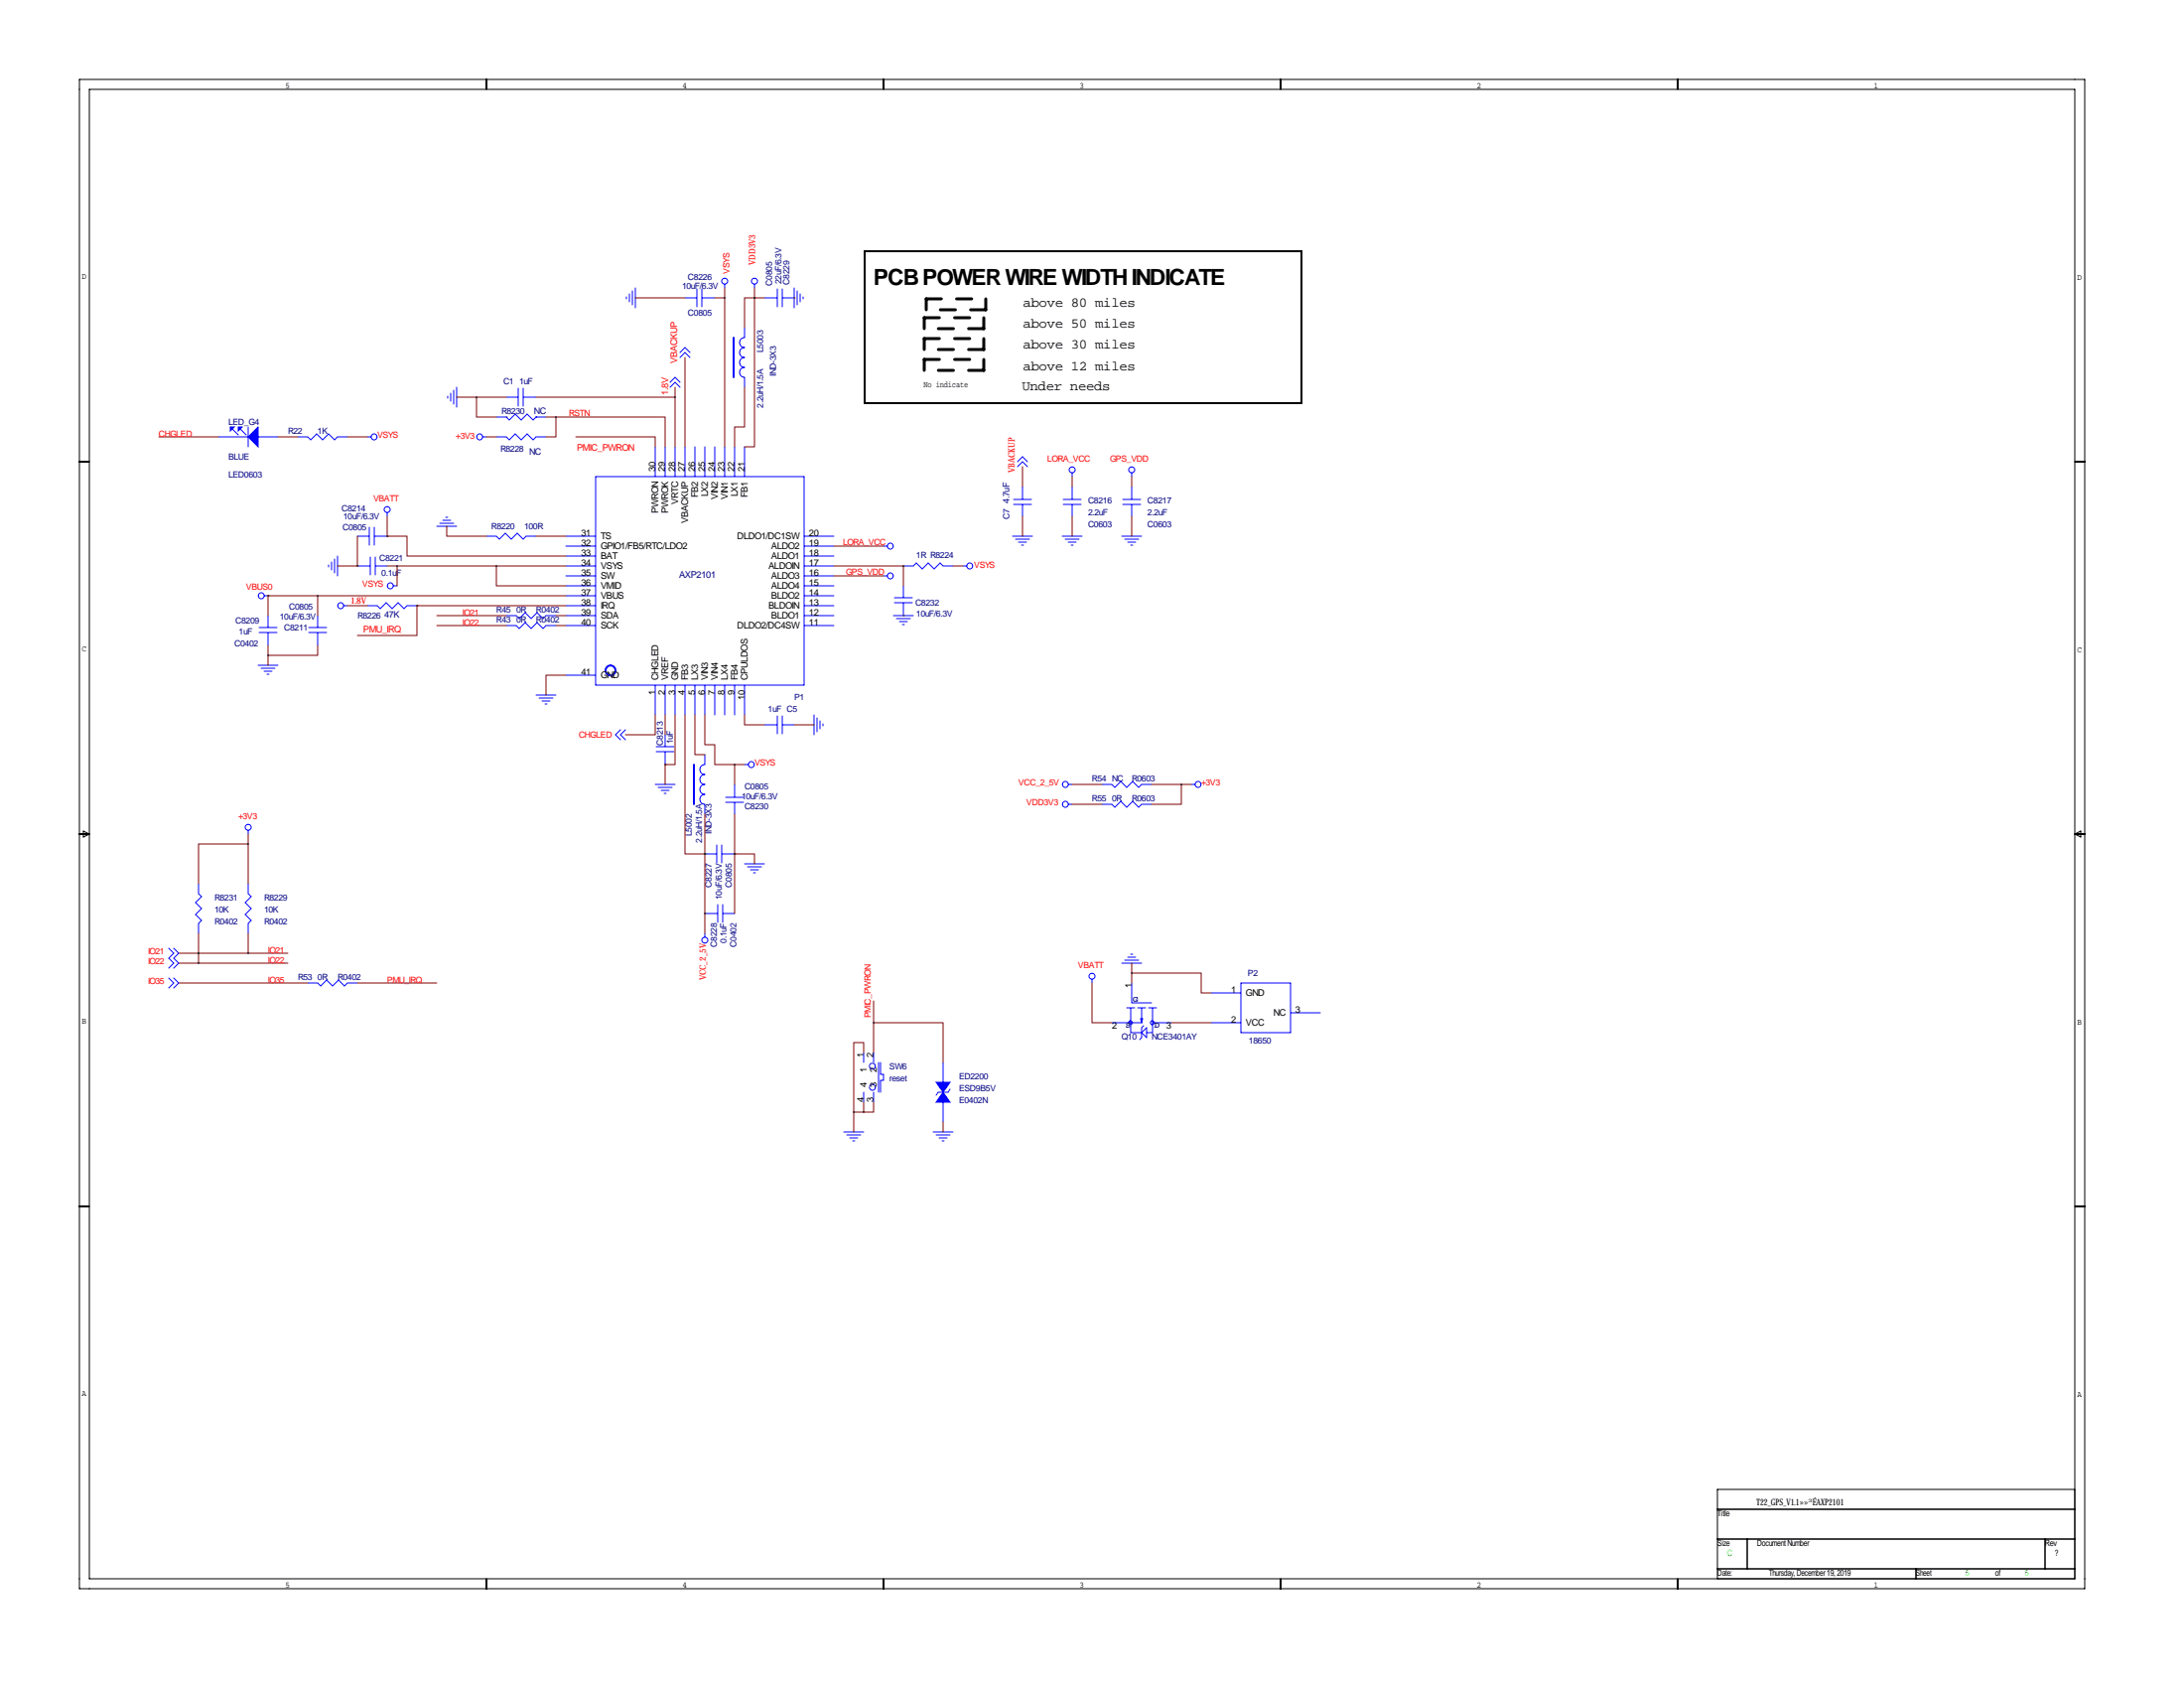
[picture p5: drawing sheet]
<svg xmlns="http://www.w3.org/2000/svg" width="559mm" height="432mm" viewBox="0 0 559 432" stroke-linecap="round" stroke-linejoin="round" font-family="sans-serif">
<g fill="none" stroke="#000" stroke-width=".76" stroke-dasharray="3.9 3.9">
<path d="M237 79.2v-2.7M237 76.5h15.2M252.2 76.5v2.7M252.2 79.2h-15.2M236.5 94.7v-2.8M236.5 91.9h15.2M236.5 89.4v-2.8M236.5 86.6h15.2M236.5 84.1v-2.8M236.5 81.3h15.2M251.7 91.9v2.8M251.7 94.7h-15.2"/>
<path d="M251.7 86.6v2.8M251.7 89.4h-15.2M251.7 81.3v2.8M251.7 84.1h-15.2"/>
</g>
<path d="M221.2 64.3h111.8v38.8h-111.8z" fill="none" stroke="#000" stroke-width=".51"/>
<g fill="none" stroke="#000" stroke-width=".25">
<path d="M20.3 20.3h513.1v386.1h-513.1zM22.9 22.9h508v381h-508zM124.5 20.3v2.6M226.1 20.3v2.6M327.7 20.3v2.6M429.3 20.3v2.6M20.3 118.1h2.6M530.9 118.1h2.5M20.3 213.4h2.6M21.3 212.6l1.6 .8-1.6 .7zM530.9 213.4h2.5M530.9 213.4l1.5-.8v1.5z"/>
<path d="M20.3 308.6h2.6M530.9 308.6h2.5M439.4 386.1h91.5M439.4 393.7h91.5M447 393.7v7.6M523.2 393.7v7.6M530.9 381h-91.5v22.9M124.5 403.9v2.5M226.1 403.9v2.5M327.7 403.9v2.5M429.3 403.9v2.5M439.4 401.3h91.5"/>
<path d="M490.2 401.3v2.6"/>
</g>
<g fill="none" stroke="#00f" stroke-width=".25">
<path d="M160.3 75.9v.6M161 75.2v2M161.8 74.4v3.6M162.6 73.7v5M175.3 76.2h3M178.3 73.9v4.6M179.6 76.2h3.3M179.6 73.9v4.6M185.4 72.6v1.1M193 72.6v1.1M195.6 76.2h3.3M198.9 73.9v4.6"/>
<path d="M200.2 76.2h3M200.2 73.9v4.6M203.2 73.7v5M204 74.4v3.6M204.7 75.2v2M205.5 75.9v.6M116.1 99.8v3.6M116.8 99.1v5M132.6 99.3v4.6M133.9 99.3v4.6M171.4 97.8l1.3-1.3 1.3 1.3M171.4 99.1l1.3-1.3 1.3 1.3"/>
<path d="M174 90.2l1.3-1.3 1.2 1.3M174 91.4l1.3-1.2 1.2 1.2M190.5 83.8v2.6a1.27 1.27 0 0 0-1.3 1.2 1.27 1.27 0 0 0 1.3 1.3 1.27 1.27 0 0 0-1.3 1.3 1.27 1.27 0 0 0 1.3 1.2 1.27 1.27 0 0 0-1.3 1.3 1.27 1.27 0 0 0 1.3 1.3 1.27 1.27 0 0 0-1.3 1.2 1.27 1.27 0 0 0 1.3 1.3v2.6M55.9 111.8h7.6M59.4 109.7l1.6 1.6M61.5 109.7l1.5 1.6M63.5 109.2v5.1M66 111.8h5.1M76.2 111.8h2.5l.8 .7 1.5-1.5 1.5 1.5 1.6-1.5 1.5 1.5 .8-.7h2.5M94 111.8h1M114.6 101.3v.6M115.3 100.6v2"/>
<path d="M123.4 111.8h1.1M127 111.8h2.5l.8 .7 1.5-1.5 1.5 1.5 1.6-1.5 1.5 1.5 .8-.7h2.5M127 106.7h2.5M129.5 106.7h.1M129.5 106.7l.8 .7 1.5-1.5 1.5 1.5 1.6-1.5 1.5 1.5 .8-.7M129.5 101.6h3.1M133.9 101.6h3.3M137.2 106.7h.1M137.2 106.7h2.5M167.6 114.3v7.6M170.2 114.3v7.6M172.7 114.3v7.6"/>
<path d="M175.3 114.3v7.6M177.8 114.3v7.6M180.3 114.3v7.6M182.9 114.3v7.6M185.4 114.3v7.6M188 114.3v7.6M190.5 114.3v7.6M260.3 118.1l1.3-1.3 1.3 1.3M260.3 119.4l1.3-1.3 1.3 1.3M91.4 137.2h3.1M94.5 134.9v4.5M95.8 137.2h3.3"/>
<path d="M95.8 134.9v4.5M99.1 131.1v1M111.8 134.6h5M112.5 133.9h3.6M113.3 133.1h2M114 132.3h.6M124.5 137.2h2.5l.8 .7 1.5-1.5 1.5 1.5 1.5-1.5 1.6 1.5 .7-.7h2.6M144.8 139.7h7.6M144.8 137.2h7.6M152.4 121.9h53.3v53.4h-53.3zM205.7 139.7h7.7M205.7 137.2h7.7"/>
<path d="M226.1 139.7h1M259.1 137.2h5.1M259.3 127.8h4.6M259.3 129h4.6M259.8 137.9h3.6M260.6 138.7h2M261.4 139.4h.5M261.6 124.5v3.3M261.6 129v3.1M271.8 137.2h5.1M272 127.8h4.6M272 129h4.6"/>
<path d="M272.5 137.9h3.6M273.3 138.7h2M274.1 139.4h.5M274.3 120.9v1M274.3 124.5v3.3M274.3 129v3.1M287 137.2h5.1M287.3 127.8h4.5M287.3 129h4.5M287.8 137.9h3.5M288.5 138.7h2.1M289.3 139.4h.5"/>
<path d="M289.6 120.9v1M289.6 124.5v3.3M289.6 129v3.1M67.6 152.4h1M68.6 157.5v3M81.3 157.5v3M84.1 144.5v.5M84.8 143.8v2M85.6 143v3.6M86.4 142.2v5.1M87.9 154.9h1M91.4 144.8h3.3"/>
<path d="M94 154.9h2.5l.8 .8 1.5-1.5 1.5 1.5 1.6-1.5 1.5 1.5 .7-.8h2.6M94.7 142.5v4.6M96 144.8h3.1M96 142.5v4.6M100.6 149.9h1M129.5 157.5h2.6l.7 .7 1.6-1.5 1.5 1.5 1.5-1.5 1.5 1.5 .8-.7h2.5M144.8 157.5h7.6M144.8 154.9h7.6M144.8 152.4h7.6M144.8 149.9h7.6M144.8 147.3h7.6M144.8 144.8h7.6"/>
<path d="M144.8 142.2h7.6M205.7 157.5h7.7M205.7 154.9h7.7M205.7 152.4h7.7M205.7 149.9h7.7M205.7 147.3h7.7M205.7 144.8h7.7M205.7 142.2h7.7M226.1 147.3h1M228.6 157.5h5.1M228.9 154.2h4.5M228.9 152.9h4.5"/>
<path d="M229.4 158.2h3.5M230.1 159h2.1M230.9 159.8h.5M231.1 144.8h2.6l.7-.8 1.6 1.5 1.5-1.5 1.5 1.5 1.5-1.5 .8 .8h2.5M231.1 149.9v3M231.1 154.2v3.3M246.4 144.8h1M66 170.2h5.1M66.3 161.8h4.6M66.3 160.5h4.6M66.8 170.9h3.6M67.6 171.7h2"/>
<path d="M68.3 172.5h.5M68.6 161.8v3.3M79 161.8h4.6M79 160.5h4.6M81.3 161.8v3.3M129.5 160h2.6l.7 .8 1.6-1.5 1.5 1.5 1.5-1.5 1.5 1.5 .8-.8h2.5M137.2 177.8h5M137.9 178.6h3.6M138.7 179.3h2M144.8 160h7.6M144.8 172.7h7.6M167.6 175.3v7.6"/>
<path d="M170.2 175.3v7.6M172.7 175.3v7.6M175.3 175.3v7.6M177.8 175.3v7.6M180.3 175.3v7.6M182.9 175.3v7.6M185.4 175.3v7.6M188 175.3v7.6M190.5 175.3v7.6M205.7 160h7.7M139.4 180.1h.6M158.7 186.7l-1.2 1.3 1.2 1.2"/>
<path d="M160 186.7l-1.3 1.3 1.3 1.2M167.9 192.3h4.6M167.9 191h4.6M170.2 188v3M170.2 192.3v3.3M180.3 193v2.6a1.27 1.27 0 0 0-1.2 1.2 1.27 1.27 0 0 0 1.2 1.3 1.27 1.27 0 0 0-1.2 1.3 1.27 1.27 0 0 0 1.2 1.3 1.27 1.27 0 0 0-1.2 1.2 1.27 1.27 0 0 0 1.2 1.3 1.27 1.27 0 0 0-1.2 1.3 1.27 1.27 0 0 0 1.2 1.2v2.6M190.5 195.6h1M195.6 185.4h3.3M198.9 183.1v4.6M200.2 183.1v4.6M200.2 185.4h3M208.3 182.9v5.1"/>
<path d="M209 183.6v3.6M209.8 184.4v2M210.6 185.2v.5M63.5 212.3v1.1M167.6 200.7h5.1M168.4 201.4h3.6M169.2 202.2h2M169.9 202.9h.5M180.3 218.4h3.1M183.4 216.2v4.5M184.7 218.4h3.3M184.7 216.2v4.5"/>
<path d="M185.7 204h4.5M185.7 205.2h4.5M188 200.7v3.3M188 205.2v3.1M273.3 200.7h1M273.3 205.7h1M281.9 200.7h2.6l.7 .7 1.6-1.5 1.5 1.5 1.5-1.5 1.5 1.5 .8-.7h2.5M281.9 205.7h2.6l.7 .8 1.6-1.5 1.5 1.5 1.5-1.5 1.5 1.5 .8-.8h2.5M304.8 200.7h1M50.8 226.1v2.5l.8 .8-1.6 1.5 1.6 1.5-1.6 1.5 1.6 1.6-.8 .7v2.6M63.5 226.1v2.5l.8 .8-1.6 1.5 1.6 1.5-1.6 1.5 1.6 1.6-.8 .7v2.6M180.3 238.8v1"/>
<path d="M180.3 233.7h3.3M183.6 231.4v4.6M184.9 233.7h3.1M184.9 231.4v4.6M190.5 221h5.1M191.3 221.7h3.5M192 222.5h2.1M192.8 223.3h.5M43.2 242.6l1.2 1.2-1.2 1.3 1.2 1.3-1.2 1.2M43.2 250.2l1.2 1.3-1.2 1.2M44.4 250.2l1.3 1.3-1.3 1.2M44.4 242.6l1.3 1.2-1.3 1.3 1.3 1.3-1.3 1.2"/>
<path d="M78.7 251.5h2.6l.7 .7 1.6-1.5 1.5 1.5 1.5-1.5 1.5 1.5 .8-.7h2.5M279.4 250.4v1.1M287 246.4h5.1M287.8 245.6h3.5M288.3 257.8h2M288.5 244.9h2.1M289.3 257.8v6.4h2.8M289.3 244.1h.5M289.6 251.5v5h5M291.1 257.8h2M292.1 257.8v3.8M293.9 257.8h2"/>
<path d="M294.9 257.8v6.4h-1.5M309.9 254h7.6M317.5 251.5h12.7v12.7h-12.7zM330.2 259.1h7.6M221 269.2v2.6M221 279.4v2.5M223.5 269.2v2.6M223.5 279.4v2.5M224.8 271.8v7.6M225.3 271.8v3h.8v1.6h-.8v3M241.3 271.8v5.1M243.1 278.6l-.5 .8h-2.6l-.5 .8"/>
<path d="M284.5 261.6h7.6M291.8 260.6h.6l-.3 1zM292.1 264.2l1.3-1.3v2.5zM292.6 262.4l-.5 .5v2.5l-.5 .5M294.9 261.6h4.8M309.9 261.6h7.6M215.9 289.6h5.1M216.7 290.3h3.5M217.4 291.1h2.1M218.2 291.8h.5M238.8 289.6h5M239.5 290.3h3.6"/>
<path d="M240.3 291.1h2M241 291.8h.6M241.3 281.9v5.1"/>
<circle cx="185.4" cy="71.9" r=".76"/>
<circle cx="193" cy="71.9" r=".76"/>
<circle cx="95.7" cy="111.8" r=".76"/>
<circle cx="122.7" cy="111.8" r=".76"/>
<circle cx="99.1" cy="130.4" r=".76"/>
<circle cx="227.8" cy="139.7" r=".76"/>
<circle cx="274.3" cy="120.2" r=".76"/>
<circle cx="289.6" cy="120.2" r=".76"/>
<circle cx="66.9" cy="152.4" r=".76"/>
<circle cx="87.2" cy="154.9" r=".76"/>
<circle cx="99.9" cy="149.9" r=".76"/>
<circle cx="227.8" cy="147.3" r=".76"/>
<circle cx="248.1" cy="144.8" r=".76"/>
<circle cx="192.2" cy="195.6" r=".76"/>
<circle cx="63.5" cy="211.6" r=".76"/>
<circle cx="272.6" cy="205.7" r=".76"/>
<circle cx="272.6" cy="200.7" r=".76"/>
<circle cx="306.5" cy="200.7" r=".76"/>
<circle cx="180.3" cy="240.5" r=".76"/>
<circle cx="279.4" cy="249.7" r=".76"/>
<circle cx="223.2" cy="278.1" r=".76"/>
<circle cx="223.2" cy="272.7" r=".76"/>
<circle cx="289.3" cy="261.6" r=".51"/>
<circle cx="294.8" cy="261.6" r=".51"/>
</g>
<g fill="#00f" stroke="#00f" stroke-width=".25">
<path d="M66 109.2v5.1l-2.5-2.5z"/>
<path d="M61 109.2h1l-1 1z"/>
<path d="M58.9 109.2h1l-1 1z"/>
<path d="M239.5 276.9h3.6l-1.8 2.5z"/>
<path d="M241.3 279.4l1.8 2.5h-3.6z"/>
</g>
<g fill="none" stroke="#00f" stroke-width=".51">
<path d="M187.7 86.4v10.1M177.5 195.6v10.1"/>
<circle cx="156.2" cy="171.5" r="1.27"/>
</g>
<g fill="none" stroke="#800000" stroke-width=".25">
<path d="M162.6 76.2h12.7M182.9 76.2h2.5M185.4 73.7v40.6M193 76.2v38.1h-2.5M193 76.2h.1M193 76.2h-2.5v7.6M193 76.2h2.6M193 73.7v2.5M203.2 76.2h.1M172.7 99.1v15.2M175.3 91.4v22.9M190.5 99.1v10.1h-2.5v5.1"/>
<path d="M40.6 111.8h15.3M71.1 111.8h5.1M88.9 111.8h5.1M116.8 101.6h12.7M121.9 101.6v5.1h5.1M124.5 111.8h2.5M137.2 101.6h35.5M139.7 106.7h2.5M142.2 106.7h28v7.6M142.2 106.7v5.1h-2.5M147.3 111.8h20.3v2.5M261.6 119.4v5.1"/>
<path d="M91.4 137.2v7.6M99.1 137.2h.1M99.1 137.2h5v5h40.7M99.1 132.1v5.1M114.3 134.6v2.6h10.2M137.2 137.2h7.6M213.4 139.7h12.7M261.6 132.1v5.1M274.3 121.9v2.6M274.3 132.1v5.1M289.6 121.9v2.6M289.6 132.1v5.1"/>
<path d="M68.6 152.4h.1M68.6 152.4h76.2M68.6 152.4v5.1M81.3 152.4v5.1M86.4 144.8h5M88.9 154.9h5.1M91.4 144.8h.1M99.1 144.8h45.7M101.6 144.8v5.1M106.7 154.9h.1M106.7 154.9v7.7h-15.3M106.7 154.9h38.1"/>
<path d="M111.8 157.5h17.7M127 144.8v5.1h17.8M142.2 157.5h2.6M213.4 144.8h17.7M213.4 147.3h12.7M231.1 144.8h.1M231.1 157.5h.1M231.1 144.8v5.1M243.8 144.8h2.6M68.6 165.1v5.1M81.3 165.1v2.5h-12.7M111.8 160h17.7"/>
<path d="M142.2 160h2.6M144.8 172.7h-5.1v5.1M167.6 182.9v5.1h-7.6M170.2 195.6h.1M170.2 182.9v5.1M170.2 195.6v5.1M172.7 182.9v12.7h-2.5M175.3 182.9v35.5h5M177.8 182.9v10.1h2.5M180.3 182.9v7.6h2.6v5.1h5.1M188 195.6v5.1M188 195.6h2.5"/>
<path d="M190.5 182.9v2.5h5.1M203.2 185.4h5.1M63.5 215.9h-12.7v10.2M63.5 213.4v12.7M180.3 218.4h.1M180.3 208.3v30.5M188 218.4h.1M188 218.4h5v2.6M188 208.3v25.4M274.3 205.7h7.6M274.3 200.7h7.6M294.6 200.7h10.2"/>
<path d="M302.3 200.7v5h-7.7M50.8 238.8v7.6M63.5 238.8v5M180.3 233.7h.1M45.7 251.5h33M45.7 243.8h28M45.7 246.4h28M91.4 251.5h20.4M223.5 256v13.2M279.4 251.5v10.1h5.1M289.6 248.9h17.7v5.1h2.6M289.6 246.4v5.1"/>
<path d="M221 269.2v-2.5h-2.6v17.8M223.5 261.6h17.8v10.2M299.7 261.6h10.2M218.4 284.5v5.1M218.4 284.5h2.6M221 281.9v2.6M223.5 281.9v2.6h-2.5M241.3 287v2.6"/>
</g>
<path d="M302.2 200.7a.05 .05 0 0 0 .1 0 .05 .05 0 0 0-.1 0zM218.4 284.5a.05 .05 0 0 0 .1 0 .05 .05 0 0 0-.1 0zM289.5 248.9a.05 .05 0 0 0 .1 0 .05 .05 0 0 0-.1 0zM99 137.2a.05 .05 0 0 0 .1 0 .05 .05 0 0 0-.1 0zM231.1 144.8a.05 .05 0 0 0 .1 0 .05 .05 0 0 0-.1 0zM193 76.2a.05 .05 0 0 0 .1 0 .05 .05 0 0 0-.1 0zM193 76.2a.05 .05 0 0 0 .1 0 .05 .05 0 0 0-.1 0zM180.3 218.4a.05 .05 0 0 0 .1 0 .05 .05 0 0 0-.1 0zM180.3 233.7a.05 .05 0 0 0 .1 0 .05 .05 0 0 0-.1 0zM180.3 218.4a.05 .05 0 0 0 .1 0 .05 .05 0 0 0-.1 0zM187.9 195.6a.05 .05 0 0 0 .1 0 .05 .05 0 0 0-.1 0zM142.2 106.7a.05 .05 0 0 0 .1 0 .05 .05 0 0 0-.1 0zM91.4 144.8a.05 .05 0 0 0 .1 0 .05 .05 0 0 0-.1 0zM187.9 218.4a.05 .05 0 0 0 .1 0 .05 .05 0 0 0-.1 0z" fill="#800000" stroke="#800000" stroke-width=".51"/>
<text font-size="5.7" x="223.5" y="72.9">PCB POWER WIRE WIDTH INDICATE</text>
<g font-size="3.5">
<text x="261.7" y="83.7">above 50 miles</text>
<text x="261.7" y="78.4">above 80 miles</text>
<text x="261.7" y="89.1">above 30 miles</text>
<text x="261.7" y="94.6">above 12 miles</text>
<text x="261.5" y="99.7">Under needs</text>
</g>
<g font-size="2.4" fill="#f00">
<text x="173.2" y="93" transform="rotate(-90 173.2 93)">VBACKUP</text>
<text x="171" y="101.1" transform="rotate(-90 171 101.1)">1.8V</text>
<text x="147.6" y="115.3">PMIC_PWRON</text>
<text x="93" y="161.8">PMU_IRQ</text>
</g>
<g font-size="2.4">
<text x="167.6" y="120.7" transform="rotate(-90 167.6 120.7)">30</text>
<text x="170.2" y="120.7" transform="rotate(-90 170.2 120.7)">29</text>
<text x="172.7" y="120.7" transform="rotate(-90 172.7 120.7)">28</text>
<text x="175.3" y="120.7" transform="rotate(-90 175.3 120.7)">27</text>
<text x="177.8" y="120.7" transform="rotate(-90 177.8 120.7)">26</text>
<text x="180.3" y="120.7" transform="rotate(-90 180.3 120.7)">25</text>
<text x="182.9" y="120.7" transform="rotate(-90 182.9 120.7)">24</text>
<text x="185.4" y="120.7" transform="rotate(-90 185.4 120.7)">23</text>
<text x="188" y="120.7" transform="rotate(-90 188 120.7)">22</text>
<text x="190.5" y="120.7" transform="rotate(-90 190.5 120.7)">21</text>
<text x="168.4" y="131.3" transform="rotate(-90 168.4 131.3)">PWRON</text>
<text x="171" y="131.3" transform="rotate(-90 171 131.3)">PWROK</text>
<text x="173.5" y="129" transform="rotate(-90 173.5 129)">VRTC</text>
<text x="178.6" y="127.3" transform="rotate(-90 178.6 127.3)">FB2</text>
<text x="181.1" y="127.1" transform="rotate(-90 181.1 127.1)">LX2</text>
<text x="183.7" y="127.8" transform="rotate(-90 183.7 127.8)">VIN2</text>
<text x="186.2" y="127.8" transform="rotate(-90 186.2 127.8)">VIN1</text>
<text x="188.8" y="127.1" transform="rotate(-90 188.8 127.1)">LX1</text>
<text x="191.3" y="127.3" transform="rotate(-90 191.3 127.3)">FB1</text>
<text x="148.7" y="137.2">31</text>
<text x="153.7" y="138">TS</text>
<text x="176.1" y="133.8" transform="rotate(-90 176.1 133.8)">VBACKUP</text>
<text x="188.6" y="138">DLDO1/DC1SW</text>
<text x="207" y="137.2">20</text>
<text x="148.7" y="139.7">32</text>
<text x="148.7" y="142.2">33</text>
<text x="153.7" y="140.5">GPIO1/FB5/RTC/LDO2</text>
<text x="153.7" y="143">BAT</text>
<text x="197.3" y="143">ALDO1</text>
<text x="197.3" y="140.5">ALDO2</text>
<text x="207" y="142.2">18</text>
<text x="207" y="139.7">19</text>
<text x="148.7" y="144.8">34</text>
<text x="148.7" y="147.3">35</text>
<text x="148.7" y="149.9">36</text>
<text x="153.7" y="145.6">VSYS</text>
<text x="153.7" y="148.1">SW</text>
<text x="196.6" y="145.6">ALDOIN</text>
<text x="197.3" y="148.1">ALDO3</text>
<text x="207" y="149.9">15</text>
<text x="207" y="147.3">16</text>
<text x="207" y="144.8">17</text>
<text x="148.7" y="152.4">37</text>
<text x="148.7" y="154.9">38</text>
<text x="153.7" y="150.7">VMID</text>
<text x="153.7" y="153.2">VBUS</text>
<text x="153.7" y="155.7">IRQ</text>
<text x="196.6" y="155.7">BLDOIN</text>
<text x="197.3" y="153.2">BLDO2</text>
<text x="197.3" y="150.7">ALDO4</text>
<text x="207" y="154.9">13</text>
<text x="207" y="152.4">14</text>
<text x="148.7" y="157.5">39</text>
<text x="148.7" y="160">40</text>
<text x="153.7" y="158.3">SDA</text>
<text x="153.7" y="160.8">SCK</text>
<text x="188.6" y="160.8">DLDO2/DC4SW</text>
<text x="197.3" y="158.3">BLDO1</text>
<text x="207" y="160">11</text>
<text x="207" y="157.5">12</text>
<text x="148.7" y="172.7">41</text>
<text x="153.7" y="173.5">GND</text>
<text x="168.4" y="174" transform="rotate(-90 168.4 174)">CHGLED</text>
<text x="171" y="174" transform="rotate(-90 171 174)">VREF</text>
<text x="173.5" y="174" transform="rotate(-90 173.5 174)">GND</text>
<text x="176.1" y="174" transform="rotate(-90 176.1 174)">FB3</text>
<text x="178.6" y="174" transform="rotate(-90 178.6 174)">LX3</text>
<text x="181.1" y="174" transform="rotate(-90 181.1 174)">VIN3</text>
<text x="183.7" y="174" transform="rotate(-90 183.7 174)">VIN4</text>
<text x="186.2" y="174" transform="rotate(-90 186.2 174)">LX4</text>
<text x="188.8" y="174" transform="rotate(-90 188.8 174)">FB4</text>
<text x="191.3" y="174" transform="rotate(-90 191.3 174)">CPULDOS</text>
<text x="167.6" y="177.7" transform="rotate(-90 167.6 177.7)">1</text>
<text x="170.2" y="177.7" transform="rotate(-90 170.2 177.7)">2</text>
<text x="172.7" y="177.7" transform="rotate(-90 172.7 177.7)">3</text>
<text x="175.3" y="177.7" transform="rotate(-90 175.3 177.7)">4</text>
<text x="177.8" y="177.7" transform="rotate(-90 177.8 177.7)">5</text>
<text x="180.3" y="177.7" transform="rotate(-90 180.3 177.7)">6</text>
<text x="182.9" y="177.7" transform="rotate(-90 182.9 177.7)">7</text>
<text x="185.4" y="177.7" transform="rotate(-90 185.4 177.7)">8</text>
<text x="188" y="177.7" transform="rotate(-90 188 177.7)">9</text>
<text x="190.5" y="179" transform="rotate(-90 190.5 179)">10</text>
<text x="289.6" y="252.7" transform="rotate(-90 289.6 252.7)">1</text>
<text x="315" y="254">1</text>
<text x="318.8" y="254.8">GND</text>
<text x="284.5" y="263.2">2</text>
<text x="298.4" y="263.2">3</text>
<text x="315" y="261.6">2</text>
<text x="318.8" y="262.4">VCC</text>
<text x="325.8" y="259.9">NC</text>
<text x="331.5" y="259.1">3</text>
<text x="221" y="270.5" transform="rotate(-90 221 270.5)">1</text>
<text x="221.8" y="274.3" transform="rotate(-90 221.8 274.3)">1</text>
<text x="223.5" y="270.5" transform="rotate(-90 223.5 270.5)">2</text>
<text x="224.3" y="274.3" transform="rotate(-90 224.3 274.3)">2</text>
<text x="221" y="281.9" transform="rotate(-90 221 281.9)">4</text>
<text x="221.8" y="278.1" transform="rotate(-90 221.8 278.1)">4</text>
<text x="223.5" y="281.9" transform="rotate(-90 223.5 281.9)">3</text>
<text x="224.3" y="278.1" transform="rotate(-90 224.3 278.1)">3</text>
</g>
<text font-size="2.4" fill="#000080" x="173.7" y="147.8">AXP2101</text>
<g font-size="2.3" fill="#f00">
<text x="193.3" y="67.8" transform="rotate(-90 193.3 67.8)">VDD3V3</text>
<text x="259.6" y="120.9" transform="rotate(-90 259.6 120.9)">VBACKUP</text>
<text x="89.7" y="154.4">1.8V</text>
<text x="180.6" y="250.7" transform="rotate(-90 180.6 250.7)">VCC_2_5V</text>
</g>
<g font-size="2.3" fill="#000080">
<text x="136.7" y="105.9">NC</text>
<text x="135.4" y="116.3">NC</text>
<text x="258.3" y="128.8" transform="rotate(-90 258.3 128.8)">4.7uF</text>
<text x="98.3" y="158">47K</text>
</g>
<text font-size="2.3" x="449.5" y="385.2">T22_GPS_V1.1»»³ÉAXP2101</text>
<g font-size="2.2">
<text x="73.1" y="22.6">5</text>
<text x="174.7" y="22.6">4</text>
<text x="276.3" y="22.6">3</text>
<text x="377.9" y="22.6">2</text>
<text x="479.5" y="22.6">1</text>
<text x="21" y="71.4">D</text>
<text x="531.5" y="71.6">D</text>
<text x="236.4" y="99.2">No indicate</text>
<text x="21" y="166.6">C</text>
<text x="531.5" y="166.9">C</text>
<text x="21" y="261.9">B</text>
<text x="531.5" y="262.1">B</text>
<text x="21" y="357.1">A</text>
<text x="531.5" y="357.4">A</text>
<text x="439.4" y="387.9">Title</text>
<text x="439.4" y="395.5">Size</text>
<text x="449.6" y="395.5">Document Number</text>
<text x="523.2" y="395.5">Rev</text>
<text x="525.8" y="398">?</text>
<text x="73.1" y="406.1">5</text>
<text x="174.7" y="406.1">4</text>
<text x="276.3" y="406.1">3</text>
<text x="377.9" y="406.1">2</text>
<text x="439.4" y="403.1">Date:</text>
<text x="452.6" y="403.1">Thursday, December 19, 2019</text>
<text x="479.5" y="406.1">1</text>
<text x="490.2" y="403.1">Sheet</text>
<text x="510.5" y="403.1">of</text>
</g>
<g font-size="2.2" fill="#000080">
<text x="176" y="71.6">C8226</text>
<text x="174.5" y="73.9">10uF/6.3V</text>
<text x="197.6" y="73.1" transform="rotate(-90 197.6 73.1)">C0805</text>
<text x="199.9" y="72.7" transform="rotate(-90 199.9 72.7)">22uF/6.3V</text>
<text x="201.9" y="72.8" transform="rotate(-90 201.9 72.8)">C8229</text>
<text x="176" y="80.7">C0805</text>
<text x="195.3" y="90.2" transform="rotate(-90 195.3 90.2)">L5003</text>
<text x="128.8" y="98.3">C1</text>
<text x="132.8" y="98.3">1uF</text>
<text x="198.6" y="96.2" transform="rotate(-90 198.6 96.2)">IND-3X3</text>
<text x="128.3" y="105.9">R8230</text>
<text x="195.3" y="104.3" transform="rotate(-90 195.3 104.3)">2.2uH/1.5A</text>
<text x="58.4" y="108.7">LED_G4</text>
<text x="73.7" y="111">R22</text>
<text x="81.3" y="111">1K</text>
<text x="58.4" y="117.5">BLUE</text>
<text x="128" y="115.5">R8228</text>
<text x="58.4" y="122.1">LED0603</text>
<text x="87.4" y="130.8">C8214</text>
<text x="278.4" y="128.8">C8216</text>
<text x="278.4" y="131.8">2.2uF</text>
<text x="293.6" y="128.8">C8217</text>
<text x="293.6" y="131.8">2.2uF</text>
<text x="87.7" y="135.6">C0805</text>
<text x="87.8" y="132.8">10uF/6.3V</text>
<text x="125.7" y="135.3">R8220</text>
<text x="134.1" y="135.3">100R</text>
<text x="258.3" y="132.8" transform="rotate(-90 258.3 132.8)">C7</text>
<text x="278.4" y="134.9">C0603</text>
<text x="293.6" y="134.9">C0603</text>
<text x="97.1" y="143.5">C8221</text>
<text x="234.4" y="142.7">1R R8224</text>
<text x="97.6" y="147.3">0.1uF</text>
<text x="74" y="156">C0805</text>
<text x="234.2" y="154.9">C8232</text>
<text x="60.2" y="159.5">C8209</text>
<text x="71.6" y="158.5">10uF/6.3V</text>
<text x="72.7" y="161.3">C8211</text>
<text x="91.4" y="158.2">R8226</text>
<text x="127" y="156.7">R45</text>
<text x="127" y="159.3">R43</text>
<text x="132.1" y="156.7">0R</text>
<text x="132.1" y="159.3">0R</text>
<text x="137.2" y="156.7">R0402</text>
<text x="137.2" y="159.3">R0402</text>
<text x="234.4" y="157.7">10uF/6.3V</text>
<text x="60" y="165.4">C0402</text>
<text x="61.1" y="162.3">1uF</text>
<text x="203.2" y="179.1">P1</text>
<text x="196.5" y="182.1">1uF C5</text>
<text x="169.6" y="190.7" transform="rotate(-90 169.6 190.7)">C8213</text>
<text x="172.2" y="190.3" transform="rotate(-90 172.2 190.3)">1uF</text>
<text x="190.5" y="201.9">C0805</text>
<text x="279.4" y="199.9">R54 NC</text>
<text x="289.6" y="199.9">R0603</text>
<text x="189.7" y="204.5">10uF/6.3V</text>
<text x="190.5" y="207">C8230</text>
<text x="279.4" y="205">R55</text>
<text x="284.5" y="205">0R</text>
<text x="289.6" y="205">R0603</text>
<text x="177" y="213.9" transform="rotate(-90 177 213.9)">L5002</text>
<text x="179.6" y="215.5" transform="rotate(-90 179.6 215.5)">2.2uH/1.5A</text>
<text x="182.1" y="213.3" transform="rotate(-90 182.1 213.3)">IND-3X3</text>
<text x="182.1" y="227" transform="rotate(-90 182.1 227)">C8227</text>
<text x="187.2" y="227" transform="rotate(-90 187.2 227)">C0805</text>
<text x="54.9" y="230.4">R8231</text>
<text x="54.9" y="233.4">10K</text>
<text x="67.6" y="230.4">R8229</text>
<text x="67.6" y="233.4">10K</text>
<text x="184.7" y="230.2" transform="rotate(-90 184.7 230.2)">10uF/6.3V</text>
<text x="54.9" y="236.5">R0402</text>
<text x="67.6" y="236.5">R0402</text>
<text x="183.4" y="242.3" transform="rotate(-90 183.4 242.3)">C8228</text>
<text x="185.9" y="241.2" transform="rotate(-90 185.9 241.2)">0.1uF</text>
<text x="188.5" y="242.3" transform="rotate(-90 188.5 242.3)">C0402</text>
<text x="76.2" y="250.7">R53</text>
<text x="81.3" y="250.7">0R</text>
<text x="86.4" y="250.7">R0402</text>
<text x="319.3" y="249.7">P2</text>
<text x="289.8" y="256.3">G</text>
<text x="288" y="262.9">S</text>
<text x="295.4" y="262.9">D</text>
<text x="287" y="265.9">Q10</text>
<text x="294.6" y="265.9">NCE3401AY</text>
<text x="319.5" y="267">18650</text>
<text x="227.6" y="273.6">SW6</text>
<text x="227.6" y="276.6">reset</text>
<text x="245.4" y="276.1">ED2200</text>
<text x="245.4" y="279.1">ESD9B5V</text>
<text x="245.4" y="282.2">E0402N</text>
</g>
<g font-size="2.2" fill="#f00">
<text x="186.6" y="70.1" transform="rotate(-90 186.6 70.1)">VSYS</text>
<text x="145.5" y="106.4">RSTN</text>
<text x="40.6" y="111.8">CHGLED</text>
<text x="96.5" y="112">VSYS</text>
<text x="116.6" y="112.2">+3V3</text>
<text x="268" y="118.1">LORA_VCC</text>
<text x="284" y="118.1">GPS_VDD</text>
<text x="95.5" y="128.3">VBATT</text>
<text x="215.6" y="139.4">LORA_VCC</text>
<text x="216.4" y="147.1">GPS_VDD</text>
<text x="249.2" y="145.2">VSYS</text>
<text x="63" y="150.9">VBUS0</text>
<text x="92.7" y="150.1">VSYS</text>
<text x="118.4" y="157.5">IO21</text>
<text x="118.4" y="160">IO22</text>
<text x="148.1" y="188.7">CHGLED</text>
<text x="193" y="195.8">VSYS</text>
<text x="260.6" y="200.9">VCC_2_5V</text>
<text x="307.3" y="200.9">+3V3</text>
<text x="61" y="209.5">+3V3</text>
<text x="262.6" y="206">VDD3V3</text>
<text x="37.8" y="244.1">IO21</text>
<text x="68.6" y="243.8">IO21</text>
<text x="37.8" y="246.6">IO22</text>
<text x="37.8" y="251.7">IO35</text>
<text x="68.6" y="251.5">IO35</text>
<text x="68.6" y="246.4">IO22</text>
<text x="99.1" y="251.5">PMU_IRQ</text>
<text x="275.8" y="247.6">VBATT</text>
<text x="222.8" y="260.3" transform="rotate(-90 222.8 260.3)">PMIC_PWRON</text>
</g>
<g font-size="2.2" fill="#0f0">
<text x="442" y="398">C</text>
<text x="502.9" y="403.1">5</text>
<text x="518.2" y="403.1">5</text>
</g>
</svg>
